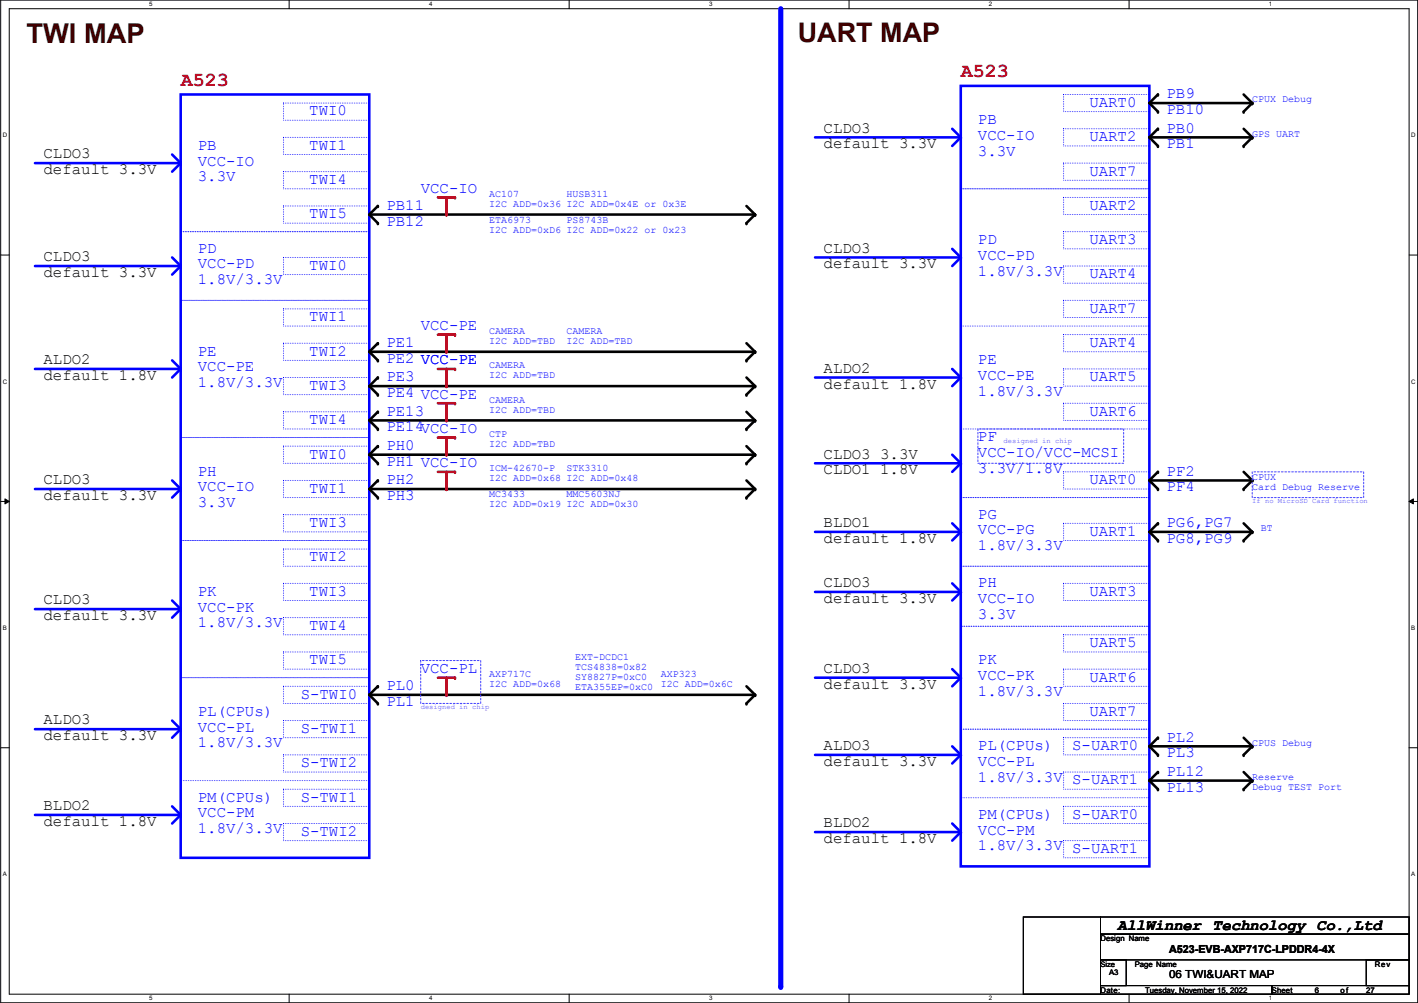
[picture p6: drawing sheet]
<svg xmlns="http://www.w3.org/2000/svg" width="420mm" height="297mm" viewBox="0 0 420 297" stroke-linecap="round" stroke-linejoin="round" font-family="sans-serif">
<path d="M.2 0h419.9v297h-419.9zM2.7 2.6h414.8v291.8h-414.8z" fill="none" stroke="#000" stroke-width=".3"/>
<g fill="#fff">
<path d="M44.2 .3h1v2h-1z"/>
<path d="M44.2 294.7h1v2h-1z"/>
</g>
<path d="M85.7 0v2.6M85.7 294.4v2.6" fill="none" stroke="#000" stroke-width=".3"/>
<g fill="#fff">
<path d="M127.1 .3h1v2h-1z"/>
<path d="M127.1 294.7h1v2h-1z"/>
</g>
<path d="M168.6 0v2.6M168.6 294.4v2.6" fill="none" stroke="#000" stroke-width=".3"/>
<g fill="#fff">
<path d="M210.1 .3h1v2h-1z"/>
<path d="M210.1 294.7h1v2h-1z"/>
</g>
<path d="M251.6 0v2.6M251.6 294.4v2.6" fill="none" stroke="#000" stroke-width=".3"/>
<g fill="#fff">
<path d="M293 .3h1v2h-1z"/>
<path d="M293 294.7h1v2h-1z"/>
</g>
<path d="M334.5 0v2.6M334.5 294.4v2.6" fill="none" stroke="#000" stroke-width=".3"/>
<g fill="#fff">
<path d="M376 .3h1v2h-1z"/>
<path d="M376 294.7h1v2h-1z"/>
<path d="M.8 39h1.3v2h-1.3z"/>
<path d="M418.2 39h1.2v2h-1.2z"/>
<path d="M.8 112h1.3v2h-1.3z"/>
<path d="M418.2 112h1.2v2h-1.2z"/>
</g>
<path d="M.2 75.5h2.5M417.5 75.5h2.6" fill="none" stroke="#000" stroke-width=".3"/>
<g fill="#fff">
<path d="M.8 185h1.2v1.9h-1.2z"/>
<path d="M418.2 185h1.1v1.9h-1.1z"/>
</g>
<path d="M.2 148.5h2.5M1.5 147.7l1.2 .8-1.2 .7zM417.5 148.5l1.3-.8v1.5zM417.5 148.5h2.6" fill="none" stroke="#000" stroke-width=".3"/>
<path d="M1.5 147.7l1.2 .8-1.2 .7zM417.5 148.5l1.3-.8v1.5z" fill="#000"/>
<g fill="#fff">
<path d="M.8 257.9h1.2v2h-1.2z"/>
<path d="M418.2 257.9h1.1v2h-1.1z"/>
</g>
<path d="M.2 221.4h2.5M417.5 221.4h2.6" fill="none" stroke="#000" stroke-width=".3"/>
<g fill="none" stroke="#00f" stroke-width=".3" stroke-dasharray="0 .5">
<path d="M84 40.7h25.4v5.1h-25.4zM53.5 68.6h55.9v20.3h-55.9zM84 76.2h25.4v5.1h-25.4zM53.5 88.9h55.9v40.7h-55.9zM84 91.5h25.4v5.1h-25.4zM84 111.8h25.4v5.1h-25.4zM84 101.6h25.4v5.1h-25.4zM53.5 129.6h55.9v30.5h-55.9zM84 122h25.4v5h-25.4zM84 132.1h25.4v5.1h-25.4zM84 142.3h25.4v5.1h-25.4zM84 152.4h25.4v5.1h-25.4z"/>
<path d="M53.5 160.1h55.9v40.6h-55.9z"/>
</g>
<path d="M53.5 28h55.9v226h-55.9zM10.4 48.3h43.1" fill="none" stroke="#00f" stroke-width=".76"/>
<circle cx="53.5" cy="48.3" r=".38" fill="#00f"/>
<path d="M53.5 28h55.9v40.6h-55.9zM84 30.5h25.4v5.1h-25.4zM84 50.8h25.4v5.1h-25.4zM84 61h25.4v5.1h-25.4z" fill="none" stroke="#00f" stroke-width=".3" stroke-dasharray="0 .5"/>
<path d="M53.5 48.3l-2.5 2.5" fill="none" stroke="#00f" stroke-width=".76"/>
<circle cx="53.5" cy="48.3" r=".38" fill="#00f"/>
<path d="M51 45.8l2.5 2.5" fill="none" stroke="#00f" stroke-width=".76"/>
<circle cx="53.5" cy="48.3" r=".38" fill="#00f"/>
<path d="M10.4 78.8h43.1" fill="none" stroke="#00f" stroke-width=".76"/>
<circle cx="53.5" cy="78.8" r=".38" fill="#00f"/>
<path d="M51 76.2l2.5 2.6" fill="none" stroke="#00f" stroke-width=".76"/>
<circle cx="53.5" cy="78.8" r=".38" fill="#00f"/>
<path d="M53.5 78.8l-2.5 2.5" fill="none" stroke="#00f" stroke-width=".76"/>
<circle cx="53.5" cy="78.8" r=".38" fill="#00f"/>
<path d="M10.4 109.3h43.1" fill="none" stroke="#00f" stroke-width=".76"/>
<circle cx="53.5" cy="109.3" r=".38" fill="#00f"/>
<path d="M53.5 109.3l-2.5 2.5" fill="none" stroke="#00f" stroke-width=".76"/>
<circle cx="53.5" cy="109.3" r=".38" fill="#00f"/>
<path d="M51 106.7l2.5 2.6" fill="none" stroke="#00f" stroke-width=".76"/>
<circle cx="53.5" cy="109.3" r=".38" fill="#00f"/>
<path d="M10.4 144.8h43.1" fill="none" stroke="#00f" stroke-width=".76"/>
<circle cx="53.5" cy="144.8" r=".38" fill="#00f"/>
<path d="M53.5 144.8l-2.5 2.6" fill="none" stroke="#00f" stroke-width=".76"/>
<circle cx="53.5" cy="144.8" r=".38" fill="#00f"/>
<path d="M51 142.3l2.5 2.5" fill="none" stroke="#00f" stroke-width=".76"/>
<circle cx="53.5" cy="144.8" r=".38" fill="#00f"/>
<path d="M84 172.8h25.4v5h-25.4zM84 162.6h25.4v5.1h-25.4zM84 182.9h25.4v5.1h-25.4zM84 193.1h25.4v5.1h-25.4zM53.5 200.7h55.9v30.5h-55.9zM84 213.4h25.4v5.1h-25.4zM84 203.2h25.4v5.1h-25.4zM84 223.6h25.4v5h-25.4zM84 233.7h25.4v5.1h-25.4zM84 243.9h25.4v5.1h-25.4z" fill="none" stroke="#00f" stroke-width=".3" stroke-dasharray="0 .5"/>
<path d="M10.4 180.4h43.1" fill="none" stroke="#00f" stroke-width=".76"/>
<circle cx="53.5" cy="180.4" r=".38" fill="#00f"/>
<path d="M53.5 180.4l-2.5 2.5" fill="none" stroke="#00f" stroke-width=".76"/>
<circle cx="53.5" cy="180.4" r=".38" fill="#00f"/>
<path d="M51 177.8l2.5 2.6" fill="none" stroke="#00f" stroke-width=".76"/>
<circle cx="53.5" cy="180.4" r=".38" fill="#00f"/>
<path d="M10.4 215.9h43.1" fill="none" stroke="#00f" stroke-width=".76"/>
<circle cx="53.5" cy="215.9" r=".38" fill="#00f"/>
<path d="M53.5 215.9l-2.5 2.6" fill="none" stroke="#00f" stroke-width=".76"/>
<circle cx="53.5" cy="215.9" r=".38" fill="#00f"/>
<path d="M51 213.4l2.5 2.5" fill="none" stroke="#00f" stroke-width=".76"/>
<circle cx="53.5" cy="215.9" r=".38" fill="#00f"/>
<path d="M10.4 241.3h43.1" fill="none" stroke="#00f" stroke-width=".76"/>
<circle cx="53.5" cy="241.3" r=".38" fill="#00f"/>
<path d="M53.5 241.3l-2.5 2.6" fill="none" stroke="#00f" stroke-width=".76"/>
<circle cx="53.5" cy="241.3" r=".38" fill="#00f"/>
<path d="M51 238.8l2.5 2.5" fill="none" stroke="#00f" stroke-width=".76"/>
<circle cx="53.5" cy="241.3" r=".38" fill="#00f"/>
<path d="M129.7 129.6h5.1" fill="none" stroke="#f00" stroke-width=".76"/>
<circle cx="134.8" cy="129.6" r=".38" fill="#f00"/>
<path d="M112 132.1l-2.6 2.6h114.3l-2.5-2.6" fill="none" stroke="#000" stroke-width=".76"/>
<g fill="#000">
<circle cx="112" cy="132.1" r=".38"/>
<circle cx="223.7" cy="134.7" r=".38"/>
</g>
<path d="M132.3 129.6v5.1" fill="none" stroke="#f00" stroke-width=".76"/>
<circle cx="132.3" cy="134.7" r=".38" fill="#f00"/>
<path d="M129.7 200.7h5.1" fill="none" stroke="#f00" stroke-width=".76"/>
<circle cx="134.8" cy="200.7" r=".38" fill="#f00"/>
<path d="M109.4 205.8h114.3M109.4 205.8l2.6 2.5M112 203.2l-2.6 2.6M221.2 203.2l2.5 2.6M223.7 205.8l-2.5 2.5" fill="none" stroke="#000" stroke-width=".76"/>
<g fill="#000">
<circle cx="112" cy="208.3" r=".38"/>
<circle cx="112" cy="203.2" r=".38"/>
<circle cx="221.2" cy="208.3" r=".38"/>
<circle cx="223.7" cy="205.8" r=".38"/>
</g>
<path d="M132.3 200.7v5.1" fill="none" stroke="#f00" stroke-width=".76"/>
<circle cx="132.3" cy="205.8" r=".38" fill="#f00"/>
<path d="M124.7 195.6h17.7v12.7h-17.7z" fill="none" stroke="#8000ff" stroke-width=".3" stroke-dasharray=".5 .5"/>
<path d="M315.2 38.1h25.4v5.1h-25.4zM315.2 99.1h25.4v5.1h-25.4zM315.2 88.9h25.4v5.1h-25.4zM315.2 109.3h25.4v5h-25.4zM315.2 119.4h25.4v5.1h-25.4zM315.2 139.7h25.4v5.1h-25.4z" fill="none" stroke="#00f" stroke-width=".3" stroke-dasharray="0 .5"/>
<path d="M284.7 25.4h55.9v231.2h-55.9zM241.5 40.7h43.2" fill="none" stroke="#00f" stroke-width=".76"/>
<circle cx="284.7" cy="40.7" r=".38" fill="#00f"/>
<path d="M284.7 25.4h55.9v30.5h-55.9zM315.2 28h25.4v5.1h-25.4zM315.2 48.3h25.4v5.1h-25.4z" fill="none" stroke="#00f" stroke-width=".3" stroke-dasharray="0 .5"/>
<path d="M284.7 40.7l-2.6 2.5" fill="none" stroke="#00f" stroke-width=".76"/>
<circle cx="284.7" cy="40.7" r=".38" fill="#00f"/>
<path d="M282.1 38.1l2.6 2.6" fill="none" stroke="#00f" stroke-width=".76"/>
<circle cx="284.7" cy="40.7" r=".38" fill="#00f"/>
<path d="M241.5 76.2h43.2" fill="none" stroke="#00f" stroke-width=".76"/>
<circle cx="284.7" cy="76.2" r=".38" fill="#00f"/>
<path d="M282.1 73.7l2.6 2.5" fill="none" stroke="#00f" stroke-width=".76"/>
<circle cx="284.7" cy="76.2" r=".38" fill="#00f"/>
<path d="M284.7 76.2l-2.6 2.6" fill="none" stroke="#00f" stroke-width=".76"/>
<circle cx="284.7" cy="76.2" r=".38" fill="#00f"/>
<path d="M241.5 111.8h43.2" fill="none" stroke="#00f" stroke-width=".76"/>
<circle cx="284.7" cy="111.8" r=".38" fill="#00f"/>
<path d="M284.7 111.8l-2.6 2.5" fill="none" stroke="#00f" stroke-width=".76"/>
<circle cx="284.7" cy="111.8" r=".38" fill="#00f"/>
<path d="M282.1 109.3l2.6 2.5" fill="none" stroke="#00f" stroke-width=".76"/>
<circle cx="284.7" cy="111.8" r=".38" fill="#00f"/>
<path d="M241.5 175.3h43.2" fill="none" stroke="#00f" stroke-width=".76"/>
<circle cx="284.7" cy="175.3" r=".38" fill="#00f"/>
<path d="M284.7 175.3l-2.6 2.5" fill="none" stroke="#00f" stroke-width=".76"/>
<circle cx="284.7" cy="175.3" r=".38" fill="#00f"/>
<path d="M315.2 188h25.4v5.1h-25.4zM315.2 198.2h25.4v5h-25.4zM284.7 215.9h55.9v20.4h-55.9zM315.2 208.3h25.4v5.1h-25.4zM315.2 218.5h25.4v5.1h-25.4zM315.2 228.6h25.4v5.1h-25.4zM315.2 238.8h25.4v5.1h-25.4zM315.2 249h25.4v5h-25.4z" fill="none" stroke="#00f" stroke-width=".3" stroke-dasharray="0 .5"/>
<path d="M241.5 200.7h43.2" fill="none" stroke="#00f" stroke-width=".76"/>
<circle cx="284.7" cy="200.7" r=".38" fill="#00f"/>
<path d="M284.7 200.7l-2.6 2.5" fill="none" stroke="#00f" stroke-width=".76"/>
<circle cx="284.7" cy="200.7" r=".38" fill="#00f"/>
<path d="M282.1 198.2l2.6 2.5" fill="none" stroke="#00f" stroke-width=".76"/>
<circle cx="284.7" cy="200.7" r=".38" fill="#00f"/>
<path d="M241.5 223.6h43.2" fill="none" stroke="#00f" stroke-width=".76"/>
<circle cx="284.7" cy="223.6" r=".38" fill="#00f"/>
<path d="M284.7 223.6l-2.6 2.5" fill="none" stroke="#00f" stroke-width=".76"/>
<circle cx="284.7" cy="223.6" r=".38" fill="#00f"/>
<path d="M282.1 221l2.6 2.6" fill="none" stroke="#00f" stroke-width=".76"/>
<circle cx="284.7" cy="223.6" r=".38" fill="#00f"/>
<path d="M241.5 246.4h43.2" fill="none" stroke="#00f" stroke-width=".76"/>
<circle cx="284.7" cy="246.4" r=".38" fill="#00f"/>
<path d="M284.7 246.4l-2.6 2.6" fill="none" stroke="#00f" stroke-width=".76"/>
<circle cx="284.7" cy="246.4" r=".38" fill="#00f"/>
<path d="M282.1 243.9l2.6 2.5" fill="none" stroke="#00f" stroke-width=".76"/>
<circle cx="284.7" cy="246.4" r=".38" fill="#00f"/>
<path d="M284.7 55.9h55.9v40.7h-55.9zM315.2 58.5h25.4v5h-25.4zM315.2 68.6h25.4v5.1h-25.4zM315.2 78.8h25.4v5.1h-25.4zM284.7 127h55.9v20.4h-55.9z" fill="none" stroke="#00f" stroke-width=".3" stroke-dasharray="0 .5"/>
<path d="M241.5 137.2h43.2" fill="none" stroke="#00f" stroke-width=".76"/>
<circle cx="284.7" cy="137.2" r=".38" fill="#00f"/>
<path d="M284.7 137.2l-2.6 2.5" fill="none" stroke="#00f" stroke-width=".76"/>
<circle cx="284.7" cy="137.2" r=".38" fill="#00f"/>
<path d="M282.1 134.7l2.6 2.5" fill="none" stroke="#00f" stroke-width=".76"/>
<circle cx="284.7" cy="137.2" r=".38" fill="#00f"/>
<path d="M289.8 127h43.1v10.2h-43.1z" fill="none" stroke="#8000ff" stroke-width=".3" stroke-dasharray=".5 .5"/>
<path d="M282.1 172.8l2.6 2.5" fill="none" stroke="#00f" stroke-width=".76"/>
<circle cx="284.7" cy="175.3" r=".38" fill="#00f"/>
<path d="M284.7 147.4h55.9v20.3h-55.9zM315.2 155h25.4v5.1h-25.4z" fill="none" stroke="#00f" stroke-width=".3" stroke-dasharray="0 .5"/>
<path d="M241.5 157.5h43.2" fill="none" stroke="#00f" stroke-width=".76"/>
<circle cx="284.7" cy="157.5" r=".38" fill="#00f"/>
<path d="M284.7 157.5l-2.6 2.6" fill="none" stroke="#00f" stroke-width=".76"/>
<circle cx="284.7" cy="157.5" r=".38" fill="#00f"/>
<path d="M282.1 155l2.6 2.5" fill="none" stroke="#00f" stroke-width=".76"/>
<circle cx="284.7" cy="157.5" r=".38" fill="#00f"/>
<path d="M284.7 167.7h55.9v17.8h-55.9zM315.2 172.8h25.4v5h-25.4zM284.7 185.5h55.9v30.4h-55.9z" fill="none" stroke="#00f" stroke-width=".3" stroke-dasharray="0 .5"/>
<path d="M231.3 2.6v289.5" fill="none" stroke="#00f" stroke-width="1.5"/>
<circle cx="231.3" cy="292.1" r=".76" fill="#00f"/>
<g fill="none" stroke="#000" stroke-width=".76">
<path d="M340.6 30.5h30.4M340.6 30.5l2.5 2.6M343.1 28l-2.5 2.5M368.5 28l2.5 2.5M371 30.5l-2.5 2.6M343.1 139.7l-2.5 2.6M368.5 139.7l2.5 2.6M340.6 142.3h30.4M340.6 142.3l2.5 2.5M340.6 157.5h30.4M340.6 157.5l2.5 2.6M343.1 155l-2.5 2.5"/>
<path d="M368.5 155l2.5 2.5M371 142.3l-2.5 2.5M371 157.5l-2.5 2.6M343.1 218.5l-2.5 2.5M368.5 218.5l2.5 2.5M340.6 221h30.4M340.6 221l2.5 2.6M371 221l-2.5 2.6"/>
</g>
<g fill="#000">
<circle cx="343.1" cy="33.1" r=".38"/>
<circle cx="343.1" cy="28" r=".38"/>
<circle cx="368.5" cy="33.1" r=".38"/>
<circle cx="371" cy="30.5" r=".38"/>
<circle cx="343.1" cy="139.7" r=".38"/>
<circle cx="343.1" cy="144.8" r=".38"/>
<circle cx="343.1" cy="155" r=".38"/>
<circle cx="368.5" cy="144.8" r=".38"/>
<circle cx="371" cy="142.3" r=".38"/>
<circle cx="371" cy="157.5" r=".38"/>
<circle cx="343.1" cy="160.1" r=".38"/>
<circle cx="368.5" cy="160.1" r=".38"/>
<circle cx="343.1" cy="218.5" r=".38"/>
<circle cx="343.1" cy="223.6" r=".38"/>
<circle cx="368.5" cy="223.6" r=".38"/>
<circle cx="371" cy="221" r=".38"/>
</g>
<path d="M371 139.7h33.1v7.7h-33.1z" fill="none" stroke="#8000ff" stroke-width=".3" stroke-dasharray=".5 .5"/>
<path d="M129.7 58.5h5.1" fill="none" stroke="#f00" stroke-width=".76"/>
<circle cx="134.8" cy="58.5" r=".38" fill="#f00"/>
<path d="M109.4 63.5l2.6 2.6M109.4 63.5h114.3M112 61l-2.6 2.5M221.2 61l2.5 2.5M223.7 63.5l-2.5 2.6" fill="none" stroke="#000" stroke-width=".76"/>
<g fill="#000">
<circle cx="112" cy="61" r=".38"/>
<circle cx="112" cy="66.1" r=".38"/>
<circle cx="221.2" cy="66.1" r=".38"/>
<circle cx="223.7" cy="63.5" r=".38"/>
</g>
<path d="M132.3 58.5v5" fill="none" stroke="#f00" stroke-width=".76"/>
<circle cx="132.3" cy="63.5" r=".38" fill="#f00"/>
<path d="M109.4 134.7l2.6 2.5M223.7 134.7l-2.5 2.5" fill="none" stroke="#000" stroke-width=".76"/>
<g fill="#000">
<circle cx="112" cy="137.2" r=".38"/>
<circle cx="221.2" cy="137.2" r=".38"/>
</g>
<path d="M129.7 109.3h5.1" fill="none" stroke="#f00" stroke-width=".76"/>
<circle cx="134.8" cy="109.3" r=".38" fill="#f00"/>
<path d="M109.4 114.3h114.3M109.4 114.3l2.6 2.6M112 111.8l-2.6 2.5M221.2 111.8l2.5 2.5M223.7 114.3l-2.5 2.6" fill="none" stroke="#000" stroke-width=".76"/>
<g fill="#000">
<circle cx="112" cy="111.8" r=".38"/>
<circle cx="112" cy="116.9" r=".38"/>
<circle cx="221.2" cy="116.9" r=".38"/>
<circle cx="223.7" cy="114.3" r=".38"/>
</g>
<path d="M132.3 109.3v5" fill="none" stroke="#f00" stroke-width=".76"/>
<circle cx="132.3" cy="114.3" r=".38" fill="#f00"/>
<path d="M129.7 119.4h5.1" fill="none" stroke="#f00" stroke-width=".76"/>
<circle cx="134.8" cy="119.4" r=".38" fill="#f00"/>
<path d="M109.4 124.5h114.3M109.4 124.5l2.6 2.5M112 122l-2.6 2.5M221.2 122l2.5 2.5M223.7 124.5l-2.5 2.5" fill="none" stroke="#000" stroke-width=".76"/>
<g fill="#000">
<circle cx="112" cy="127" r=".38"/>
<circle cx="112" cy="122" r=".38"/>
<circle cx="221.2" cy="127" r=".38"/>
<circle cx="223.7" cy="124.5" r=".38"/>
</g>
<path d="M132.3 119.4v5.1" fill="none" stroke="#f00" stroke-width=".76"/>
<circle cx="132.3" cy="124.5" r=".38" fill="#f00"/>
<path d="M129.7 139.7h5.1" fill="none" stroke="#f00" stroke-width=".76"/>
<circle cx="134.8" cy="139.7" r=".38" fill="#f00"/>
<path d="M112 142.3l-2.6 2.5h114.3l-2.5-2.5" fill="none" stroke="#000" stroke-width=".76"/>
<g fill="#000">
<circle cx="112" cy="142.3" r=".38"/>
<circle cx="223.7" cy="144.8" r=".38"/>
</g>
<path d="M132.3 139.7v5.1" fill="none" stroke="#f00" stroke-width=".76"/>
<circle cx="132.3" cy="144.8" r=".38" fill="#f00"/>
<path d="M343.1 38.1l-2.5 2.6M368.5 38.1l2.5 2.6M340.6 40.7h30.4M340.6 40.7l2.5 2.5M371 40.7l-2.5 2.5M109.4 144.8l2.6 2.6M223.7 144.8l-2.5 2.6M340.6 231.2h30.4M340.6 231.2l2.5 2.5M343.1 228.6l-2.5 2.6M368.5 228.6l2.5 2.6M371 231.2l-2.5 2.5" fill="none" stroke="#000" stroke-width=".76"/>
<g fill="#000">
<circle cx="343.1" cy="38.1" r=".38"/>
<circle cx="343.1" cy="43.2" r=".38"/>
<circle cx="368.5" cy="43.2" r=".38"/>
<circle cx="371" cy="40.7" r=".38"/>
<circle cx="112" cy="147.4" r=".38"/>
<circle cx="221.2" cy="147.4" r=".38"/>
<circle cx="343.1" cy="233.7" r=".38"/>
<circle cx="343.1" cy="228.6" r=".38"/>
<circle cx="368.5" cy="233.7" r=".38"/>
<circle cx="371" cy="231.2" r=".38"/>
</g>
<path d="M129.7 99.1h5.1" fill="none" stroke="#f00" stroke-width=".76"/>
<circle cx="134.8" cy="99.1" r=".38" fill="#f00"/>
<path d="M109.4 104.2h114.3M109.4 104.2l2.6 2.5M112 101.6l-2.6 2.6M221.2 101.6l2.5 2.6M223.7 104.2l-2.5 2.5" fill="none" stroke="#000" stroke-width=".76"/>
<g fill="#000">
<circle cx="112" cy="101.6" r=".38"/>
<circle cx="112" cy="106.7" r=".38"/>
<circle cx="221.2" cy="106.7" r=".38"/>
<circle cx="223.7" cy="104.2" r=".38"/>
</g>
<path d="M132.3 99.1v5.1" fill="none" stroke="#f00" stroke-width=".76"/>
<circle cx="132.3" cy="104.2" r=".38" fill="#f00"/>
<path d="M303.2 271.6h22.9v22.8h-22.9zM326.1 271.6h91.4v5h-91.4zM326.1 276.6h91.4v7.7h-91.4zM326.1 284.3h7.6v7.6h-7.6zM326.1 291.9h50.8v2.5h-50.8zM376.9 291.9h40.6v2.5h-40.6zM404.8 284.3h12.7v7.6h-12.7z" fill="none" stroke="#000" stroke-width=".3"/>
<text font-size="8.1" fill="#400000" x="7.8" y="12.6">TWI MAP</text>
<text font-size="8" fill="#400000" x="236.4" y="12.6">UART MAP</text>
<g font-size="5.9" fill="#f00">
<text x="284.7" y="22.8">A523</text>
<text x="53.5" y="25.4">A523</text>
</g>
<g font-size="4.7" fill="#00f">
<text x="345.6" y="29.1">PB9</text>
<text x="91.6" y="34.2">TWI0</text>
<text x="322.8" y="31.7">UART0</text>
<text x="345.6" y="33.8">PB10</text>
<text x="289.8" y="36.7">PB</text>
<text x="289.8" y="41.4">VCC-IO</text>
<text x="322.8" y="41.8">UART2</text>
<text x="345.6" y="39.3">PB0</text>
<text x="58.6" y="44.4">PB</text>
<text x="91.6" y="44.4">TWI1</text>
<text x="289.8" y="46.1">3.3V</text>
<text x="345.6" y="43.9">PB1</text>
<text x="58.6" y="49">VCC-IO</text>
<text x="58.6" y="53.7">3.3V</text>
<text x="322.8" y="52">UART7</text>
<text x="91.6" y="54.5">TWI4</text>
<text x="124.7" y="57.1">VCC-IO</text>
<text x="91.6" y="64.7">TWI5</text>
<text x="114.5" y="62.1">PB11</text>
<text x="322.8" y="62.1">UART2</text>
<text x="114.5" y="66.8">PB12</text>
<text x="58.6" y="74.8">PD</text>
<text x="289.8" y="72.3">PD</text>
<text x="289.8" y="77">VCC-PD</text>
<text x="322.8" y="72.3">UART3</text>
<text x="58.6" y="79.5">VCC-PD</text>
<text x="91.6" y="79.9">TWI0</text>
<text x="289.8" y="81.6">1.8V/3.3V</text>
<text x="322.8" y="82.5">UART4</text>
<text x="58.6" y="84.2">1.8V/3.3V</text>
<text x="91.6" y="95.2">TWI1</text>
<text x="322.8" y="92.6">UART7</text>
<text x="124.7" y="97.7">VCC-PE</text>
<text x="58.6" y="105.3">PE</text>
<text x="91.6" y="105.3">TWI2</text>
<text x="114.5" y="102.8">PE1</text>
<text x="114.5" y="107.4">PE2 VCC-PE</text>
<text x="124.7" y="107.9">VCC-PE</text>
<text x="289.8" y="107.9">PE</text>
<text x="322.8" y="102.8">UART4</text>
<text x="58.6" y="110">VCC-PE</text>
<text x="114.5" y="112.9">PE3</text>
<text x="289.8" y="112.5">VCC-PE</text>
<text x="322.8" y="112.9">UART5</text>
<text x="58.6" y="114.6">1.8V/3.3V</text>
<text x="91.6" y="115.5">TWI3</text>
<text x="114.5" y="117.6">PE4 VCC-PE</text>
<text x="289.8" y="117.2">1.8V/3.3V</text>
<text x="91.6" y="125.6">TWI4</text>
<text x="114.5" y="123.1">PE13</text>
<text x="322.8" y="123.1">UART6</text>
<text x="114.5" y="127.8">PE14VCC-IO</text>
<text x="289.8" y="130.7">PF</text>
<text x="91.6" y="135.8">TWI0</text>
<text x="114.5" y="133.3">PH0</text>
<text x="114.5" y="137.9">PH1 VCC-IO</text>
<text x="289.8" y="135.4">VCC-IO/VCC-MCSI</text>
<text x="58.6" y="140.9">PH</text>
<text x="114.5" y="143.4">PH2</text>
<text x="289.8" y="140">3.3V/1.8V</text>
<text x="322.8" y="143.4">UART0</text>
<text x="345.6" y="140.9">PF2</text>
<text x="58.6" y="145.5">VCC-IO</text>
<text x="91.6" y="146">TWI1</text>
<text x="114.5" y="148.1">PH3</text>
<text x="345.6" y="145.5">PF4</text>
<text x="58.6" y="150.2">3.3V</text>
<text x="289.8" y="153.6">PG</text>
<text x="91.6" y="156.1">TWI3</text>
<text x="289.8" y="158.2">VCC-PG</text>
<text x="322.8" y="158.7">UART1</text>
<text x="345.6" y="156.1">PG6,PG7</text>
<text x="345.6" y="160.8">PG8,PG9</text>
<text x="91.6" y="166.3">TWI2</text>
<text x="289.8" y="162.9">1.8V/3.3V</text>
<text x="289.8" y="173.9">PH</text>
<text x="58.6" y="176.4">PK</text>
<text x="91.6" y="176.4">TWI3</text>
<text x="289.8" y="178.6">VCC-IO</text>
<text x="322.8" y="176.4">UART3</text>
<text x="58.6" y="181.1">VCC-PK</text>
<text x="58.6" y="185.8">1.8V/3.3V</text>
<text x="289.8" y="183.2">3.3V</text>
<text x="91.6" y="186.6">TWI4</text>
<text x="322.8" y="191.7">UART5</text>
<text x="91.6" y="196.8">TWI5</text>
<text x="289.8" y="196.8">PK</text>
<text x="124.7" y="199.3">VCC-PL</text>
<text x="289.8" y="201.4">VCC-PK</text>
<text x="322.8" y="201.8">UART6</text>
<text x="89.1" y="206.9">S-TWI0</text>
<text x="114.5" y="204.4">PL0</text>
<text x="114.5" y="209">PL1</text>
<text x="289.8" y="206.1">1.8V/3.3V</text>
<text x="58.6" y="212">PL(CPUs)</text>
<text x="322.8" y="212">UART7</text>
<text x="58.6" y="216.7">VCC-PL</text>
<text x="58.6" y="221.3">1.8V/3.3V</text>
<text x="89.1" y="217.1">S-TWI1</text>
<text x="345.6" y="219.6">PL2</text>
<text x="89.1" y="227.2">S-TWI2</text>
<text x="289.8" y="222.2">PL(CPUs)</text>
<text x="289.8" y="226.8">VCC-PL</text>
<text x="317.7" y="222.2">S-UART0</text>
<text x="345.6" y="224.3">PL3</text>
<text x="289.8" y="231.5">1.8V/3.3V</text>
<text x="317.7" y="232.3">S-UART1</text>
<text x="345.6" y="229.8">PL12</text>
<text x="58.6" y="237.4">PM(CPUs)</text>
<text x="89.1" y="237.4">S-TWI1</text>
<text x="345.6" y="234.4">PL13</text>
<text x="58.6" y="242.1">VCC-PM</text>
<text x="289.8" y="242.5">PM(CPUs)</text>
<text x="317.7" y="242.5">S-UART0</text>
<text x="58.6" y="246.7">1.8V/3.3V</text>
<text x="89.1" y="247.6">S-TWI2</text>
<text x="289.8" y="247.1">VCC-PM</text>
<text x="289.8" y="251.8">1.8V/3.3V</text>
<text x="317.7" y="252.6">S-UART1</text>
</g>
<g font-size="4.7">
<text x="244" y="39.3">CLDO3</text>
<text x="12.9" y="46.9">CLDO3</text>
<text x="244" y="43.9">default 3.3V</text>
<text x="12.9" y="51.6">default 3.3V</text>
<text x="12.9" y="77.4">CLDO3</text>
<text x="244" y="74.8">CLDO3</text>
<text x="12.9" y="82">default 3.3V</text>
<text x="244" y="79.5">default 3.3V</text>
<text x="12.9" y="107.9">ALDO2</text>
<text x="12.9" y="112.5">default 1.8V</text>
<text x="244" y="110.4">ALDO2</text>
<text x="244" y="115.1">default 1.8V</text>
<text x="244" y="135.8">CLDO3 3.3V</text>
<text x="12.9" y="143.4">CLDO3</text>
<text x="244" y="140.5">CLDO1 1.8V</text>
<text x="12.9" y="148.1">default 3.3V</text>
<text x="244" y="156.1">BLDO1</text>
<text x="244" y="160.8">default 1.8V</text>
<text x="244" y="173.9">CLDO3</text>
<text x="12.9" y="179">CLDO3</text>
<text x="244" y="178.6">default 3.3V</text>
<text x="12.9" y="183.6">default 3.3V</text>
<text x="244" y="199.3">CLDO3</text>
<text x="244" y="204">default 3.3V</text>
<text x="12.9" y="214.5">ALDO3</text>
<text x="12.9" y="219.2">default 3.3V</text>
<text x="244" y="222.2">ALDO3</text>
<text x="244" y="226.8">default 3.3V</text>
<text x="12.9" y="239.9">BLDO2</text>
<text x="12.9" y="244.6">default 1.8V</text>
<text x="244" y="245">BLDO2</text>
<text x="244" y="249.7">default 1.8V</text>
</g>
<text font-size="4.6" x="331.2" y="275.4">AllWinner Technology Co.,Ltd</text>
<g font-size="3.3">
<text x="346.4" y="282.3">A523-EVB-AXP717C-LPDDR4-4X</text>
<text x="346.4" y="289.8">06 TWI&amp;UART MAP</text>
</g>
<g font-size="3" fill="#00f">
<text x="371" y="30.4">CPUX Debug</text>
<text x="371" y="40.5">GPS UART</text>
<text x="145" y="58.3">AC107</text>
<text x="167.8" y="58.3">HUSB311</text>
<text x="145" y="61.3">I2C ADD=0x36 I2C ADD=0x4E or 0x3E</text>
<text x="145" y="65.9">ETA6973</text>
<text x="167.8" y="65.9">PS8743B</text>
<text x="145" y="68.9">I2C ADD=0xD6 I2C ADD=0x22 or 0x23</text>
<text x="145" y="98.9">CAMERA</text>
<text x="145" y="101.9">I2C ADD=TBD</text>
<text x="167.8" y="98.9">CAMERA</text>
<text x="167.8" y="101.9">I2C ADD=TBD</text>
<text x="145" y="109.1">CAMERA</text>
<text x="145" y="112.1">I2C ADD=TBD</text>
<text x="145" y="119.3">CAMERA</text>
<text x="145" y="122.2">I2C ADD=TBD</text>
<text x="145" y="129.4">CTP</text>
<text x="145" y="132.4">I2C ADD=TBD</text>
<text x="145" y="139.6">ICM-42670-P</text>
<text x="145" y="142.5">I2C ADD=0x68 I2C ADD=0x48</text>
<text x="167.8" y="139.6">STK3310</text>
<text x="371" y="142.1">CPUX</text>
<text x="145" y="147.2">MC3433</text>
<text x="167.8" y="147.2">MMC5603NJ</text>
<text x="371" y="145.1">Card Debug Reserve</text>
<text x="145" y="150.2">I2C ADD=0x19 I2C ADD=0x30</text>
<text x="373.6" y="157.4">BT</text>
<text x="170.4" y="195.5">EXT-DCDC1</text>
<text x="145" y="200.5">AXP717C</text>
<text x="145" y="203.5">I2C ADD=0x68</text>
<text x="170.4" y="198.4">TCS4838=0x82</text>
<text x="170.4" y="201.4">SY8827P=0xC0</text>
<text x="195.8" y="200.5">AXP323</text>
<text x="195.8" y="203.5">I2C ADD=0x6C</text>
<text x="170.4" y="204.3">ETA355EP=0xC0</text>
<text x="371" y="220.9">CPUS Debug</text>
<text x="371" y="231">Reserve</text>
<text x="371" y="234">Debug TEST Port</text>
</g>
<g font-size="2.3">
<text x="326.1" y="278.7">Design Name</text>
<text x="336.2" y="286.3">Page Name</text>
<text x="407.4" y="286.3">Rev</text>
<text x="326.1" y="294">Date:</text>
<text x="328.6" y="288.9">A3</text>
<text x="339.3" y="294">Tuesday, November 15, 2022</text>
<text x="376.9" y="294">Sheet</text>
<text x="389.6" y="294">6</text>
<text x="397.2" y="294">of</text>
<text x="404.8" y="294">27</text>
</g>
<text font-size="2.2" x="326.1" y="286.3">Size</text>
<g font-size="2.1" fill="#8000ff">
<text x="297.4" y="131.2">designed in chip</text>
<text x="371" y="149">If no MicroSD Card function</text>
<text x="124.7" y="210">designed in chip</text>
</g>
<g font-size="1.8">
<text x="44.2" y="1.9">5</text>
<text x="127.1" y="1.9">4</text>
<text x="210.1" y="1.9">3</text>
<text x="293" y="1.9">2</text>
<text x="376" y="1.9">1</text>
<text x=".8" y="40.6">D</text>
<text x="418.2" y="40.6">D</text>
<text x=".8" y="113.6">C</text>
<text x="418.2" y="113.6">C</text>
<text x=".8" y="186.6">B</text>
<text x="418.2" y="186.6">B</text>
<text x=".8" y="259.5">A</text>
<text x="418.2" y="259.5">A</text>
<text x="44.2" y="296.3">5</text>
<text x="127.1" y="296.3">4</text>
<text x="210.1" y="296.3">3</text>
<text x="293" y="296.3">2</text>
<text x="376" y="296.3">1</text>
</g>
</svg>
